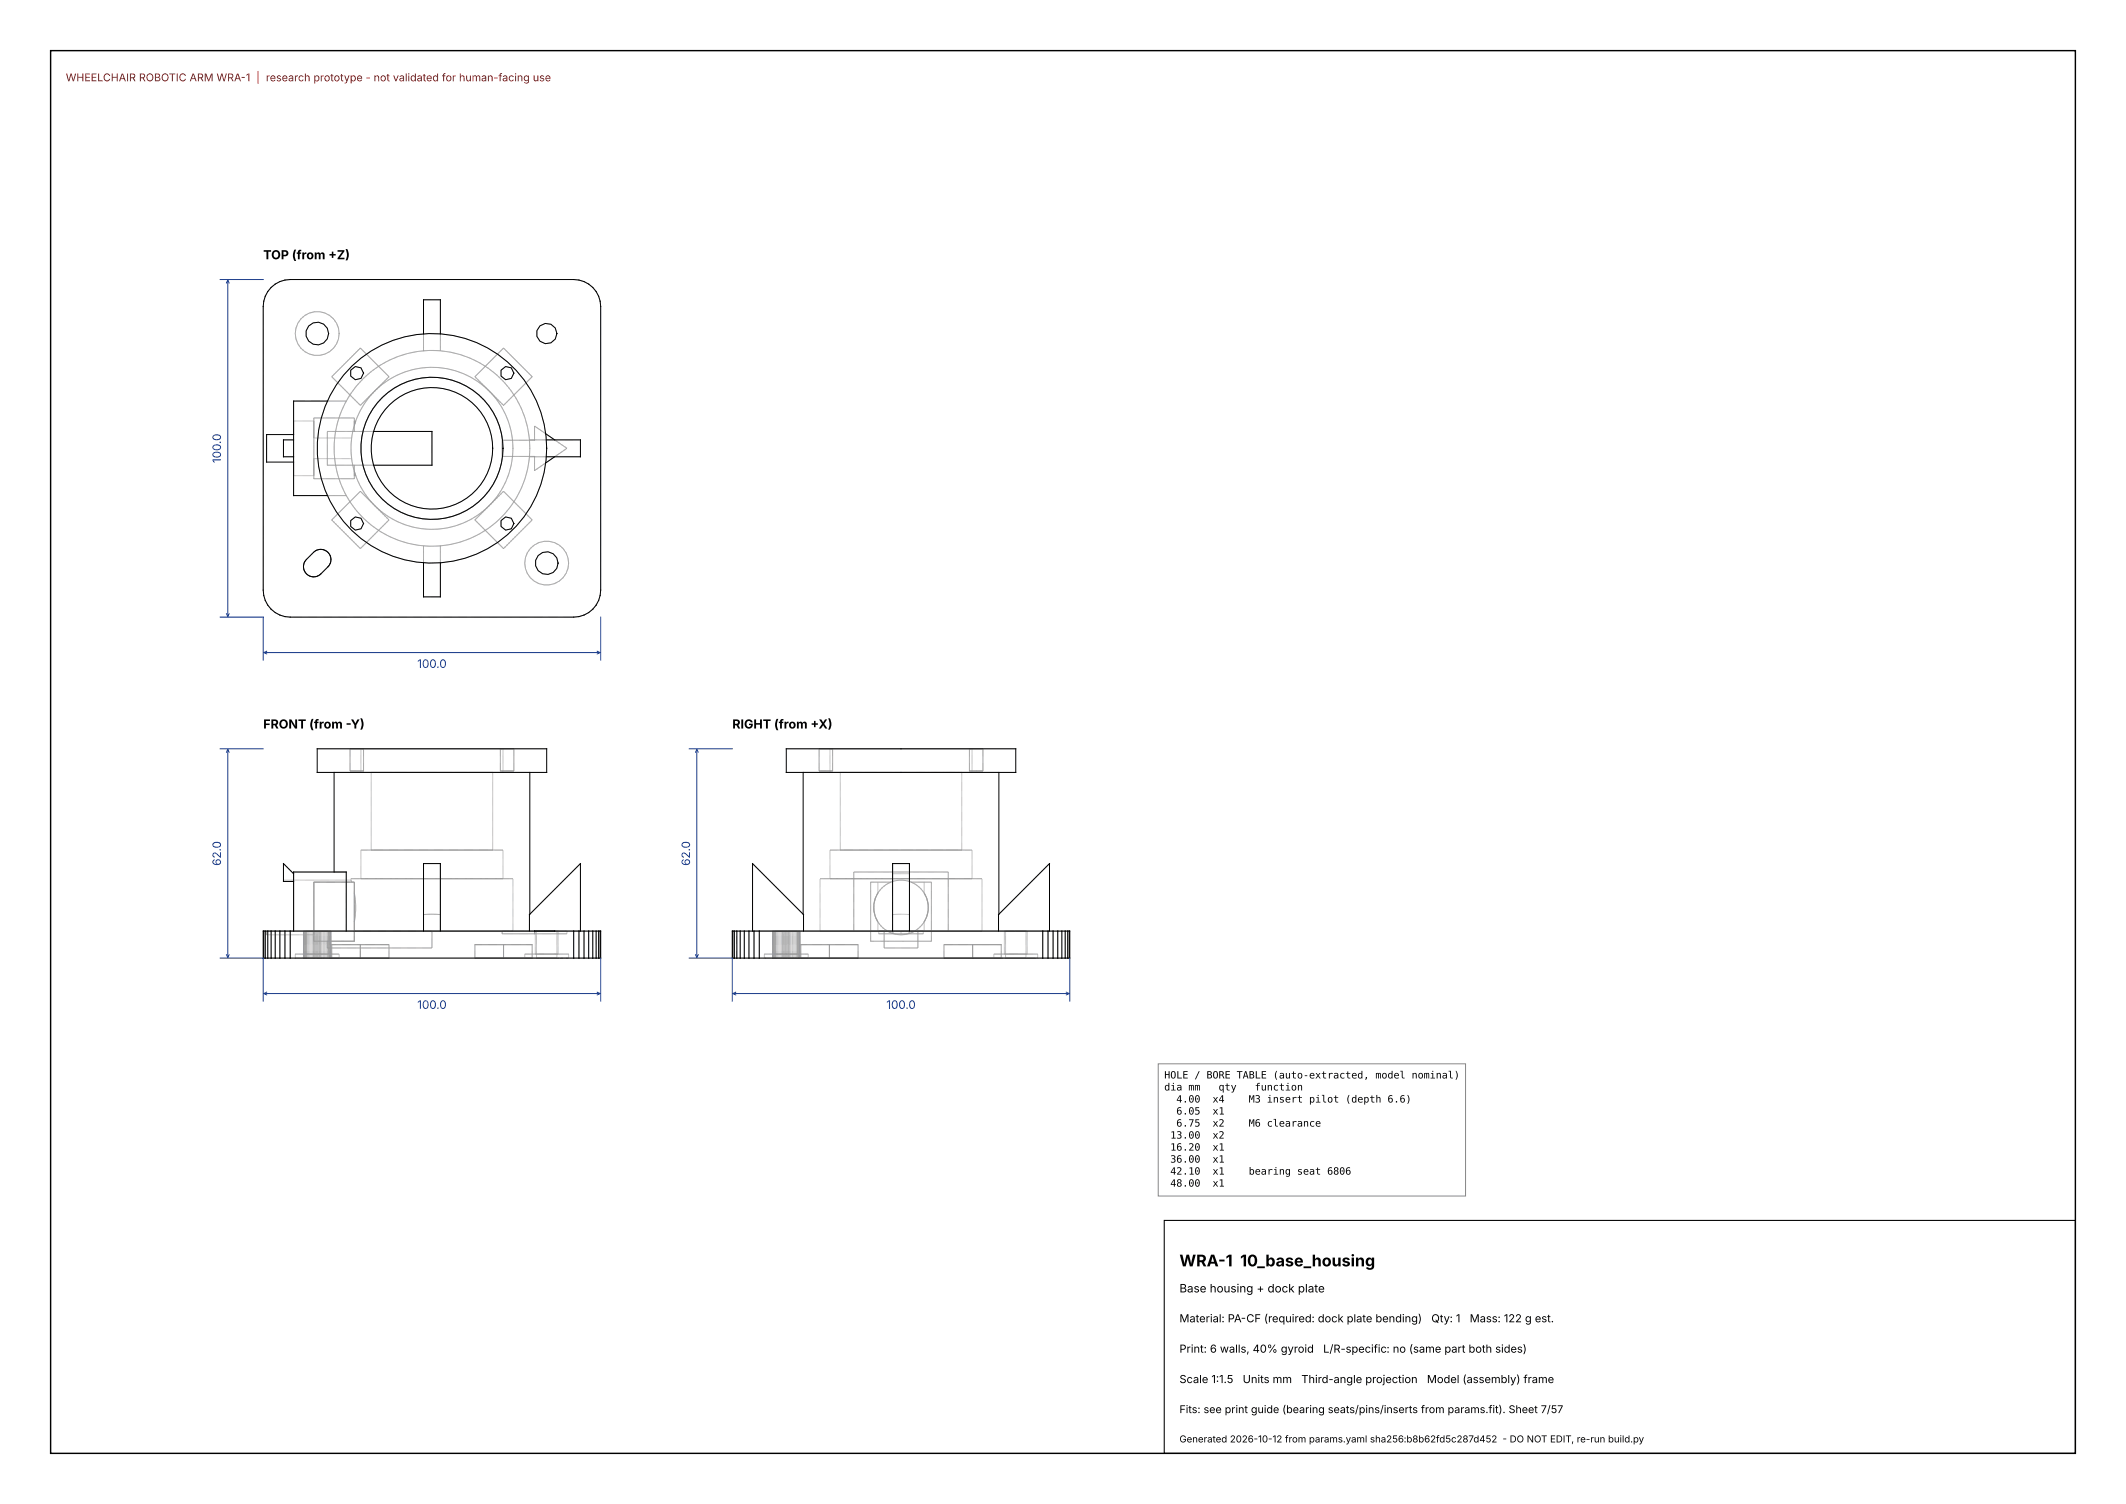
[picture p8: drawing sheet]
<svg xmlns="http://www.w3.org/2000/svg" width="420mm" height="297mm" viewBox="0 0 420 297" stroke-linecap="round" stroke-linejoin="round" font-family="sans-serif">
<path d="M10 10h400v277h-400z" fill="none" stroke="#000" stroke-width=".28"/>
<path d="M230 241h180v46h-180z" fill="none" stroke="#000" stroke-width=".21"/>
<g fill="none" stroke="#9a9a9a" stroke-width=".2">
<path d="M53.6 56.8a5.3 5.3 0 0 1 3.7-1.6h56a5.3 5.3 0 0 1 5.4 5.3v56a5.3 5.3 0 0 1-5.4 5.4h-56a5.3 5.3 0 0 1-5.3-5.4v-56a5.3 5.3 0 0 1 1.6-3.7zM65.5 74.4l5.7-5.7 5.6 5.7-5.6 5.6zM68.4 79.2a19.3 19.3 0 0 0 0 18.7M68.4 79.2h-10.4v6.6v-2.7M69.3 73.1l.9-.7 1.1 .2 .5 1.1-.5 1-1.1 .3-.9-.7zM83.7 69.3a19.3 19.3 0 0 0-15.3 9.9M83.7 69.3h3.3M83.7 69.3v-10.1h3.3v10.1M87 69.3a19.3 19.3 0 0 1 17.6 17.6M93.8 74.4l5.7-5.7 5.6 5.7-5.6 5.6zM99 73.1l.9-.7 1.1 .2 .5 1.1-.5 1-1.1 .3-.9-.7zM52.7 85.8v5.5"/>
<path d="M58 83.1v3.8M58 90.2v3.7M58 93.9v-2.6v6.6h10.4M58 86.9h-2v3.3h2M58 86.9v3.3M58 93.9h4M58 83.1h4M62 83.1v10.8M62 83.1v3.4h7.5M64.7 85.2h20.6v6.7h-20.6zM68.4 97.9a19.3 19.3 0 0 0 15.3 9.9M69.5 86.5l-.2 1.6 .2 2.5"/>
<path d="M69.5 90.6h-7.5v3.3M69.5 90.6l.5 2.5M70 84a16 16 0 0 1 17.6-11.3 16 16 0 0 1 13.7 15.8M70 84l-.5 2.5M70 93.1l.3 .8h-.3zM70 83.1h.3l-.3 .9zM70 85.2v-2.7h-8v12h8v-2.6M99.2 86.9h6.4v-2.8l6.4 4.4-6.4 4.4v-2.8h-6.4zM101.3 88.5a16 16 0 0 1-13.7 15.9 16 16 0 0 1-17.6-11.3M104.6 90.2a19.3 19.3 0 0 1-17.6 17.6M104.6 86.9l.1 1.6M104.6 86.9h10.1v3.3h-10.1"/>
<path d="M104.7 88.5l-.1 1.7M61.9 109.1a2.02 2.02 0 0 1 2.9 0 2.02 2.02 0 0 1 0 2.8l-1.4 1.4a2.02 2.02 0 0 1-2.9 0 2.02 2.02 0 0 1 0-2.8zM65.5 102.7l5.7-5.7 5.6 5.7-5.6 5.6zM69.3 102.8l.9-.7 1.1 .2 .5 1.1-.5 1-1.1 .3-.9-.7zM83.7 107.8h3.3M83.7 107.8v10.1h3.3v-10.1M93.8 102.7l5.7-5.7 5.6 5.7-5.6 5.6zM99 102.8l.9-.7 1.1 .2 .5 1.1-.5 1-1.1 .3-.9-.7zM62.7 152.5h45.3M62.7 147.9h45.3M66 152.5h38.7M69.2 147.9h2.6v4.4h-2.6z"/>
<path d="M71.3 147.9h28.1v4.6h-28.1zM73.3 152.5h24v15.4h-24zM98.8 147.9h2.7v4.4h-2.7zM155.3 152.5h45.4M155.3 147.9h45.4M158.7 152.5h38.6zM161.8 147.9h2.7M161.8 152.3h2.7M161.8 147.9v4.4M164 147.9h28M164 152.5h28M164 152.5h14"/>
<path d="M164 147.9v4.6M164.5 147.9v4.4M166 152.5h24M166 152.5h12M166 152.5v15.4M178 152.5h14M178 152.5h12M190 152.5v15.4M191.5 147.9h2.7M191.5 152.3h2.7M191.5 147.9v4.4M192 147.9v4.6"/>
<path d="M194.2 147.9v4.4M58 172.5l-2-2v3.6M62 174.2v10.4h-9.3v-.7M62 174.2v15M62 174.2h8M66 172.2h2.4M68.4 172.2v11.7h15.3v-13.4h3.3v13.4h17.6v-3.3M68.4 172.2h-10.4v11.7v-9.8h-2M69.3 173.8h-13.3v.3M69.3 173.8a.41 .41 0 0 0 .2 .4 .41 .41 0 0 0 .5 0M69.3 173.8v-.3h32v10.4M70 176.3a15.3 15.3 0 0 1 0 5.8z"/>
<path d="M70 174.2v11.7h-8M71.3 167.9h28.1v5.6h-28.1zM162 173.5h32M162 173.5h16M162 173.5v10.4M164 173.5h28M164 173.5h14M164 167.9h28M164 167.9h14M164 167.9v5.6M166 167.9h24M166 167.9h12"/>
<path d="M168.7 172.2v11.7h-10M168.7 172.2h18.6M176 174.2a5.4 5.4 0 0 1 4 0M176 174.2a5.4 5.4 0 0 0-3.3 6 5.4 5.4 0 0 0 5.3 4.4M176 174.2h-2.6v2.1a5.4 5.4 0 0 0 0 5.8v1.8h-11.4M176 174.2h-4v11.7h12v-11.7h-4M176.3 172.5h3.4M178 173.5h16M178 173.5h14M178 167.9h14M178 167.9h12M180 174.2a5.4 5.4 0 0 1 3.3 6 5.4 5.4 0 0 1-5.3 4.4"/>
<path d="M180 174.2h2.6v2.1a5.4 5.4 0 0 1 0 5.8v1.8h11.4M187.3 172.2v11.7h10M192 167.9v5.6M194 173.5v10.4M52 183.9h66.7v5.3h-66.7zM52.1 183.9v5.3M52.4 183.9v5.3M52.9 183.9v5.3M53.6 183.9v5.3M54.4 183.9v5.3M55.3 183.9v5.3M56.3 183.9v5.3"/>
<path d="M57.3 183.9v5.3M58.3 188.4h8.7v.8h-8.7zM60 183.9v5.3M60.1 183.9v5.3M60.2 183.9v5.3M60.4 183.9v5.3M60.4 183.9h4.5v4.5h-4.5zM60.5 183.9v5.3M60.7 183.9v5.3M61 183.9v5.3M61.2 183.9v5.3M61.4 183.9v5.3"/>
<path d="M61.7 183.9v5.3M61.9 183.9v5.3M62.1 183.9v5.3M62.2 183.9v5.3M62.4 183.9v5.3M62.5 183.9v5.3M62.6 183.9v5.3M62.7 183.9v5.3M62.8 183.9v5.3M63 183.9v5.3M63.1 183.9v5.3M63.2 183.9v5.3"/>
<path d="M63.4 183.9v5.3M63.6 183.9v5.3M63.9 183.9v5.3M64.1 183.9v5.3M64.4 183.9v5.3M64.6 183.9v5.3M64.8 183.9v5.3M65 183.9v5.3M65.1 183.9v5.3M65.2 183.9v5.3M65.3 183.9v5.3M65.4 183.9v5.3"/>
<path d="M65.5 189.2v-2.7h11.3v2.7M70 183.9h31.3M71.2 186.5v2.7M83.7 180.6h3.3M85.3 183.9v3.3h-20.6v-1.3M93.8 189.2v-2.7h11.3v2.7M99.5 186.5v2.7M101.3 183.9h.1M103.7 188.4h8.6v.8h-8.6zM104.6 180.6l10.1-10.1v13.4M104.7 180.5l-.1 .1M105.6 183.9v.5"/>
<path d="M105.8 183.9h4.4v4.5h-4.4zM106 183.9h4v5.3h-4zM109.6 183.9h.1M112 183.9v.5h-12.8v-.5M113.3 183.9v5.3M114.4 183.9v5.3M115.4 183.9v5.3M116.3 183.9v5.3M117.1 183.9v5.3M117.8 183.9v5.3M118.3 183.9v5.3M118.6 183.9v5.3"/>
<path d="M144.7 183.9h66.6v5.3h-66.6zM144.8 183.9v5.3M145.1 183.9v5.3M145.6 183.9v5.3M146.2 183.9v5.3M147 183.9v5.3M148 183.9v5.3M149 183.9v5.3M150 183.9v5.3M151 189.2h8.7M151 188.4h8.7M151 188.4h4.3"/>
<path d="M151 188.4v.8M152.6 183.9v5.3M152.7 183.9v5.3M152.8 183.9v5.3M152.9 183.9v5.3M153 183.9v5.3M153.1 183.9h4.5M153.1 188.4h4.5M153.1 188.4h2.2M153.1 183.9v4.5M153.2 183.9v5.3M153.4 183.9v5.3"/>
<path d="M153.6 183.9v5.3M153.9 183.9v5.3M154.1 183.9v5.3M154.4 183.9v5.3M154.6 183.9v5.3M154.8 183.9v5.3M154.9 183.9v5.3M155 183.9v5.3M155.2 183.9v5.3M155.3 183.9v5.3M155.3 188.4h4.4M155.3 188.4h2.3"/>
<path d="M155.4 183.9v5.3M155.5 183.9v5.3M155.6 183.9v5.3M155.8 183.9v5.3M155.9 183.9v5.3M156 183.9v5.3M156.1 183.9v5.3M156.3 183.9v5.3M156.6 183.9v5.3M156.8 183.9v5.3M157 183.9v5.3M157.3 183.9v5.3"/>
<path d="M157.5 183.9v5.3M157.6 183.9v4.5M157.6 183.9v5.3M157.8 183.9v5.3M157.9 183.9v5.3M158 183.9v5.3M158.2 189.2v-2.7h11.3v2.7M158.7 180.5v.1M158.7 183.9h17.6v-13.4h3.4v13.4h17.6M158.7 180.6v3.3M158.7 180.6l-10-10.1v13.4M159.7 188.4v.8"/>
<path d="M162 183.9h14.4M163.9 186.5v2.7M173.6 183.9v.5h8.8v-.5M174.7 183.9v3.3h6.6v-3.3M176.3 180.6h3.4M176.4 183.9h1.6M176.4 183.9v.5M178 183.9h1.6M178 183.9v.5M179.6 183.9h14.4M179.6 183.9v.5M186.5 189.2v-2.7h11.3v2.7"/>
<path d="M192.1 186.5v2.7M196.3 189.2h8.7M196.3 189.2h4.4M196.3 188.4h8.7M196.3 188.4h4.4M196.3 188.4v.8M197.3 180.6v3.3M197.3 180.6l10-10.1v13.4M197.3 180.5v.1M198.4 183.9h4.5M198.4 183.9h2.3M198.4 188.4h4.5"/>
<path d="M198.4 188.4h2.3M198.4 183.9v4.5M198.6 189.2h4.1M198.6 189.2h2.1M198.6 183.9h4.1M198.6 183.9h2.1M198.6 183.9v5.3M200.7 189.2h4.3M200.7 189.2h2M200.7 183.9h2.2M200.7 183.9h2M200.7 188.4h4.3"/>
<path d="M200.7 188.4h2.2M202.7 183.9v5.3M202.9 183.9v4.5M205 188.4v.8M206 183.9v5.3M207 183.9v5.3M208 183.9v5.3M209 183.9v5.3M209.8 183.9v5.3M210.4 183.9v5.3M210.9 183.9v5.3M211.2 183.9v5.3"/>
<circle cx="62.7" cy="65.9" r="2.25"/>
<circle cx="62.7" cy="65.9" r="4.3"/>
<circle cx="108" cy="65.9" r="2.02"/>
<circle cx="85.3" cy="88.5" r="22.7"/>
<circle cx="85.3" cy="88.5" r="16"/>
<circle cx="85.3" cy="88.5" r="14"/>
<circle cx="85.3" cy="88.5" r="19.3"/>
<circle cx="85.3" cy="88.5" r="12"/>
<circle cx="108" cy="111.2" r="4.3"/>
<circle cx="108" cy="111.2" r="2.25"/>
<circle cx="178" cy="179.2" r="5.4"/>
</g>
<g fill="none" stroke="#000" stroke-width=".2">
<path d="M53.6 56.8a5.3 5.3 0 0 1 3.7-1.6h56a5.3 5.3 0 0 1 5.4 5.3v56a5.3 5.3 0 0 1-5.4 5.4h-56a5.3 5.3 0 0 1-5.3-5.4v-56a5.3 5.3 0 0 1 1.6-3.7zM64.7 79.2h-6.7v18.7h6.7M69.3 73.1l.9-.7 1.1 .2 .5 1.1-.5 1-1.1 .3-.9-.7zM83.7 65.9v-6.7h3.3v6.7M99 73.1l.9-.7 1.1 .2 .5 1.1-.5 1-1.1 .3-.9-.7zM58 86.9h-2v3.3h2M58 85.8h-5.3v5.5h5.3M73.8 85.2h11.5v6.7h-11.5M107.8 85.7l1.8 1.2M107.9 86.9h6.8v3.3h-6.8M109.6 90.2l-1.8 1.2M61.9 109.1a2.02 2.02 0 0 1 2.9 0 2.02 2.02 0 0 1 0 2.8l-1.4 1.4a2.02 2.02 0 0 1-2.9 0 2.02 2.02 0 0 1 0-2.8z"/>
<path d="M69.3 102.8l.9-.7 1.1 .2 .5 1.1-.5 1-1.1 .3-.9-.7zM83.7 111.1v6.8h3.3v-6.8M99 102.8l.9-.7 1.1 .2 .5 1.1-.5 1-1.1 .3-.9-.7zM62.7 147.9h45.3v4.6h-45.3zM66 152.5v19.7M104.7 152.5v28M155.3 147.9h45.4v4.6h-45.4zM158.7 152.5v28M197.3 152.5v28M58 172.5l-2-2v3.6h2M52 183.9h66.7v5.3h-66.7zM52.1 183.9v5.3"/>
<path d="M52.4 183.9v5.3M52.9 183.9v5.3M53.6 183.9v5.3M54.4 183.9v5.3M55.3 183.9v5.3M56.3 183.9v5.3M57.3 183.9v5.3M58 183.9v-11.7h10.4v11.7M83.7 183.9v-13.4h3.3v13.4M104.6 183.9v-3.3l10.1-10.1v13.4M105.6 183.9h.1M109.6 183.9h.1"/>
<path d="M113.3 183.9v5.3M114.4 183.9v5.3M115.4 183.9v5.3M116.3 183.9v5.3M117.1 183.9v5.3M117.8 183.9v5.3M118.3 183.9v5.3M118.6 183.9v5.3M144.7 183.9h66.6v5.3h-66.6zM144.8 183.9v5.3M145.1 183.9v5.3M145.6 183.9v5.3"/>
<path d="M146.2 183.9v5.3M147 183.9v5.3M148 183.9v5.3M148.7 183.9v-13.4l10 10.1v3.3M149 183.9v5.3M150 183.9v5.3M176.3 183.9v-13.4h3.4v13.4M197.3 183.9v-3.3l10-10.1v13.4M206 183.9v5.3M207 183.9v5.3M208 183.9v5.3M209 183.9v5.3"/>
<path d="M209.8 183.9v5.3M210.4 183.9v5.3M210.9 183.9v5.3M211.2 183.9v5.3"/>
<circle cx="62.7" cy="65.9" r="2.25"/>
<circle cx="108" cy="65.9" r="2.02"/>
<circle cx="85.3" cy="88.5" r="22.7"/>
<circle cx="85.3" cy="88.5" r="14"/>
<circle cx="85.3" cy="88.5" r="12"/>
<circle cx="108" cy="111.2" r="2.25"/>
</g>
<g fill="none" stroke="#1a3b8a" stroke-width=".2">
<path d="M43.5 55.2h8.5M44.7 55.9l.3-.6 .3 .6M45 55.3v66.4M43.5 121.9h8.5v8.5M44.7 121.2l.3 .5 .3-.5M52.1 128.9h66.4M52.7 128.6l-.6 .3 .6 .2M118 128.6l.5 .3-.5 .2M118.7 121.9v8.5M43.5 147.9h8.5M44.7 148.6l.3-.6 .3 .6M45 148v41.1"/>
<path d="M136.2 147.9h8.5M137.4 148.6l.3-.6 .2 .6M137.7 148v41.1M43.5 189.2h8.5v8.5M44.7 188.5l.3 .6 .3-.6M52.1 196.2h66.4M52.7 195.9l-.6 .3 .6 .3M118 195.9l.5 .3-.5 .3M118.7 189.2v8.5M136.2 189.2h8.5v8.5M137.4 188.5l.3 .6 .2-.6M144.8 196.2h66.4"/>
<path d="M145.4 195.9l-.6 .3 .6 .3M210.6 195.9l.6 .3-.6 .3M211.3 189.2v8.5"/>
</g>
<path d="M228.8 210.1h60.7v26.1h-60.7z" fill="#fff" stroke="#888" stroke-width=".2"/>
<text font-size="3.2" x="233" y="250.1">WRA-1 10_base_housing</text>
<g font-size="2.5">
<text x="52" y="51.2">TOP (from +Z)</text>
<text x="52" y="143.9">FRONT (from -Y)</text>
<text x="144.7" y="143.9">RIGHT (from +X)</text>
</g>
<g font-size="2.3" fill="#1a3b8a">
<text x="43.6" y="91.4" transform="rotate(-90 43.6 91.4)">100.0</text>
<text x="82.4" y="131.9">100.0</text>
<text x="43.6" y="171" transform="rotate(-90 43.6 171)">62.0</text>
<text x="136.3" y="171" transform="rotate(-90 136.3 171)">62.0</text>
<text x="82.4" y="199.2">100.0</text>
<text x="175.1" y="199.2">100.0</text>
</g>
<text font-size="2.3" x="233" y="255.2">Base housing + dock plate</text>
<g font-size="2.2">
<text x="233" y="261.1">Material: PA-CF (required: dock plate bending)</text>
<text x="282.8" y="261.1">Qty: 1</text>
<text x="290.3" y="261.1">Mass: 122 g est.</text>
<text x="233" y="267.1">Print: 6 walls, 40% gyroid</text>
<text x="261.4" y="267.1">L/R-specific: no (same part both sides)</text>
<text x="233" y="273.1">Scale 1:1.5</text>
<text x="245.5" y="273.1">Units mm</text>
<text x="257.1" y="273.1">Third-angle projection</text>
<text x="281.9" y="273.1">Model (assembly) frame</text>
</g>
<text font-size="2.1" fill="#a01010" x="13" y="16.1">WHEELCHAIR ROBOTIC ARM WRA-1 | research prototype - not validated for human-facing use</text>
<text font-size="2.1" x="233" y="279.1">Fits: see print guide (bearing seats/pins/inserts from params.fit). Sheet 7/57</text>
<g font-size="2">
<text x="230" y="213">HOLE / BORE TABLE (auto-extracted, model nominal)</text>
<text x="230" y="215.3">dia mm</text>
<text x="240.7" y="215.3">qty</text>
<text x="247.9" y="215.3">function</text>
<text x="232.4" y="217.7">4.00</text>
<text x="232.4" y="220.1">6.05</text>
<text x="239.5" y="217.7">x4</text>
<text x="239.5" y="220.1">x1</text>
<text x="246.7" y="217.7">M3 insert pilot (depth 6.6)</text>
<text x="231.2" y="224.8">13.00</text>
<text x="231.2" y="227.2">16.20</text>
<text x="232.4" y="222.5">6.75</text>
<text x="239.5" y="222.5">x2</text>
<text x="239.5" y="224.8">x2</text>
<text x="239.5" y="227.2">x1</text>
<text x="246.7" y="222.5">M6 clearance</text>
<text x="231.2" y="229.6">36.00</text>
<text x="231.2" y="232">42.10</text>
<text x="239.5" y="229.6">x1</text>
<text x="239.5" y="232">x1</text>
<text x="246.7" y="232">bearing seat 6806</text>
<text x="231.2" y="234.3">48.00</text>
<text x="239.5" y="234.3">x1</text>
</g>
<text font-size="1.9" x="233" y="284.8">Generated 2026-10-12 from params.yaml sha256:b8b62fd5c287d452 - DO NOT EDIT, re-run build.py</text>
</svg>
